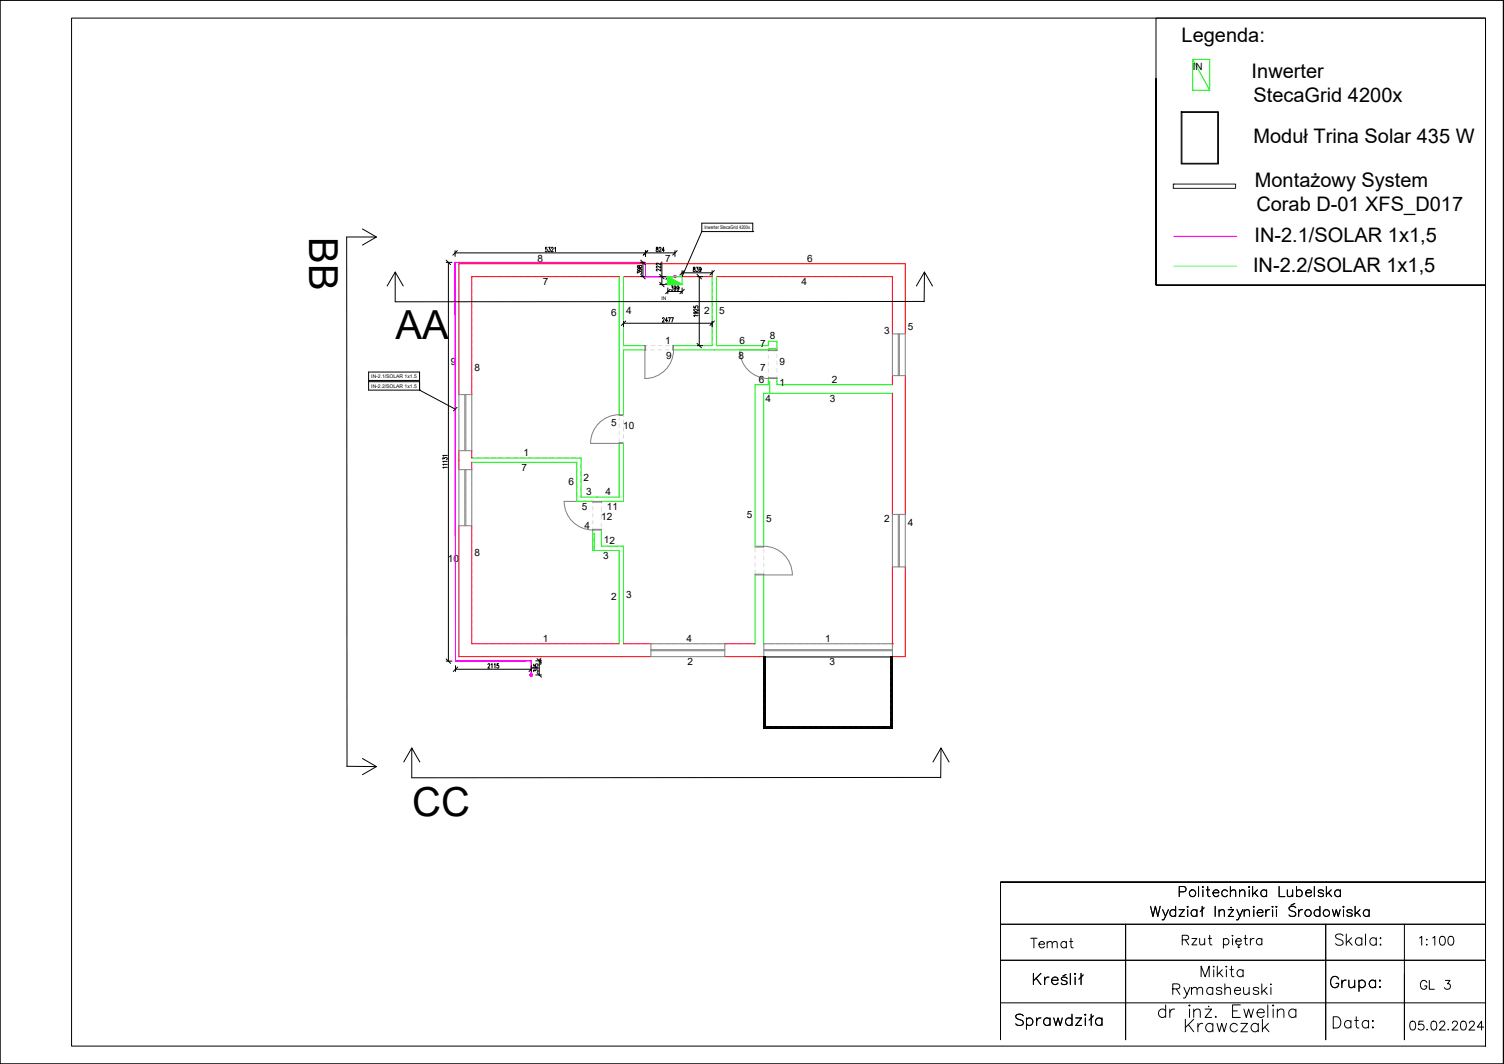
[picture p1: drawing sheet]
<svg xmlns="http://www.w3.org/2000/svg" width="420mm" height="297mm" viewBox="0 0 420 297" stroke-linecap="round" stroke-linejoin="round" font-family="sans-serif">
<!-- layer: Primitive -->
<g fill="none" stroke="#000" stroke-width=".28">
<path d="M213.3 183.3h36v20h-36zM213.3 198.9h.5M213.3 199.3h.5M213.3 197.3h.5M213.3 197.7h.5M213.3 195.7h.5M213.3 196.1h.5M213.3 194.1h.5M213.3 194.5h.5M213.3 192.5h.5M213.3 192.9h.5M213.3 189.3h.5"/>
<path d="M213.3 189.7h.5M213.3 187.7h.5M213.3 188.1h.5M213.3 186.1h.5M213.3 186.5h.5M213.3 184.5h.5M213.3 184.9h.5M213.3 191.3h.5M213.3 190.9h.5M213.8 183.3v20M248.9 183.3v20M248.9 198.9h.4"/>
<path d="M248.9 199.3h.4M248.9 197.3h.4M248.9 197.7h.4M248.9 195.7h.4M248.9 196.1h.4M248.9 194.1h.4M248.9 194.5h.4M248.9 192.5h.4M248.9 192.9h.4M248.9 189.3h.4M248.9 189.7h.4M248.9 187.7h.4"/>
<path d="M248.9 188.1h.4M248.9 186.1h.4M248.9 186.5h.4M248.9 184.5h.4M248.9 184.9h.4M248.9 191.3h.4M248.9 190.9h.4M213.3 202.9h36M213.3 202.1h.5M213.3 202.5h.5M213.3 200.5h.5M213.3 200.9h.5"/>
<path d="M214.9 202.9v.4M215.3 202.9v.4M216.5 202.9v.4M216.9 202.9v.4M218.1 202.9v.4M218.5 202.9v.4M219.7 202.9v.4M220.1 202.9v.4M221.4 202.9v.4M221.7 202.9v.4M222.9 202.9v.4M223.4 202.9v.4"/>
<path d="M224.5 202.9v.4M224.9 202.9v.4M226.1 202.9v.4M226.5 202.9v.4M227.7 202.9v.4M228.1 202.9v.4M229.4 202.9v.4M229.7 202.9v.4M230.9 202.9v.4M231.4 202.9v.4M232.5 202.9v.4M232.9 202.9v.4"/>
<path d="M234.1 202.9v.4M234.5 202.9v.4M235.7 202.9v.4M236.1 202.9v.4M237.3 202.9v.4M237.7 202.9v.4M239 202.9v.4M239.3 202.9v.4M240.5 202.9v.4M241 202.9v.4M242.1 202.9v.4M242.5 202.9v.4"/>
<path d="M243.7 202.9v.4M244.1 202.9v.4M245.3 202.9v.4M245.7 202.9v.4M247 202.9v.4M247.3 202.9v.4M248.5 202.9v.4M248.9 202.1h.4M248.9 202.5h.4M248.9 200.5h.4M248.9 200.9h.4"/>
</g>
<!-- layer: Cabling -->
<g fill="none" stroke="#f0f" stroke-width=".28">
<path d="M180.3 73.6v-.3h-53.2l.2 111.3 21.1-.1v3.7M188.3 77.2h-8M188.6 77.2h.1M327.9 66h17.6M148.2 188.2a.3 .3 0 0 0 0 .4 .3 .3 0 0 0 .4 0 .3 .3 0 0 0 0-.4"/>
<circle cx="188.6" cy="77.2" r=".3"/>
<circle cx="148.4" cy="188.4" r=".3"/>
</g>
<!-- layer: Walls -->
<g fill="none" stroke="#f00" stroke-width=".28">
<path d="M173 77.2h-41.2v33M174.2 77.2h24.7M200.1 77.2h49.2v16M252.9 93.2v-19.6h-124.7v36.6M249.3 104.9v2.5M249.3 109.8v33.8M252.9 104.9v38.7M128.2 125.8v5.3M131.8 125.8v2.1M131.8 129.1v2M128.2 146.8v36.5h53.6M131.8 146.8v32.9h41.2"/>
<path d="M249.3 158.3v21.4M252.9 158.3v25h-3.6M174.2 179.7h7.6M202.5 179.7h8.4M213.3 179.7h.1M249.3 179.7h.1M202.5 183.3h10.9"/>
</g>
<!-- layer: Room ceiling -->
<g fill="none" stroke="#dcdcdc" stroke-width=".28">
<path d="M131.8 78.7v1.1M132.3 77.2h-.5v.5M133.3 77.2h.9M135.2 77.2h1M137.2 77.2h1M139.1 77.2h1M141.1 77.2h1M143.1 77.2h.9M145 77.2h1M147 77.2h1M148.9 77.2h1M150.9 77.2h1"/>
<path d="M152.9 77.2h.9M154.8 77.2h1M156.8 77.2h1M158.7 77.2h1M160.7 77.2h1M162.7 77.2h1M164.6 77.2h1M166.6 77.2h1M168.6 77.2h.9M170.5 77.2h1M172.5 77.2h.5v.5M173 78.7v1"/>
<path d="M174.2 78.7v1M174.7 77.2h-.5v.5M175.7 77.2h1.1M177.8 77.2h1M179.9 77.2h1M181.9 77.2h1.1M184 77.2h1M186.1 77.2h1M188.1 77.2h1.1M190.2 77.2h1M198.4 77.2h.5v.5M198.9 78.7v.9"/>
<path d="M200.1 78.7v1M200.6 77.2h-.5v.5M201.6 77.2h1M203.6 77.2h1M205.5 77.2h1M207.5 77.2h1M209.5 77.2h1M211.4 77.2h1M213.4 77.2h1M215.4 77.2h1M217.3 77.2h1M219.3 77.2h1"/>
<path d="M221.3 77.2h.9M223.2 77.2h1M225.2 77.2h1M227.2 77.2h1M229.1 77.2h1M231.1 77.2h1M233.1 77.2h1M235 77.2h1M237 77.2h1M239 77.2h.9M240.9 77.2h1M242.9 77.2h1"/>
<path d="M244.9 77.2h1M246.8 77.2h1M248.8 77.2h.5v.5M249.3 78.7v1M131.8 80.8v1M131.8 82.8v1M131.8 84.8v1M131.8 86.8v1.1M131.8 88.9v1M131.8 90.9v1M131.8 92.9v1M131.8 95v1"/>
<path d="M131.8 97v1M131.8 99v1M173 80.7v1M173 82.7v1M173 84.7v1M173 86.7v.9M173 88.6v1M173 90.6v1M173 92.6v1M173 94.6v1M173 96.6v1M173 98.6v1"/>
<path d="M174.2 80.6v1M174.2 82.5v1M174.2 84.5v.9M174.2 86.4v1M174.2 88.3v1M174.2 90.2v1M174.2 92.2v.9M174.2 94.1v1M174.2 96v.5h.5M174.2 99.2v1M174.7 97.7h-.5v.5M175.7 97.7h1"/>
<path d="M175.7 96.5h1M177.7 97.7h1M177.8 96.5h1M179.7 97.7h1.1M179.8 96.5h1.1M181.8 97.7h1M181.9 96.5h1M183.8 97.7h1M184 96.5h1M185.8 97.7h1M186 96.5h1.1M187.8 97.7h1"/>
<path d="M188.1 96.5h1M189.9 97.7h1M190.2 96.5h1M191.9 97.7h1M192.2 96.5h1.1M193.9 97.7h1M194.3 96.5h1M195.9 97.7h1M196.4 96.5h1M198 97.7h1M198.9 96v.5h-.5M198.9 80.6v.9"/>
<path d="M198.9 82.5v1M198.9 84.4v1M198.9 86.4v.9M198.9 88.3v.9M198.9 90.2v1M198.9 92.1v1M198.9 94.1v.9M200 97.7h1M200.1 96v.5h.5M200.1 80.6v1M200.1 82.5v1M200.1 84.5v.9"/>
<path d="M200.1 86.4v1M200.1 88.3v1M200.1 90.2v1M200.1 92.2v.9M200.1 94.1v1M201.7 96.5h1M202 97.7h1M203.8 96.5h1M204 97.7h1M205.8 96.5h1.1M206.1 97.7h1M207.9 96.5h1"/>
<path d="M208.1 97.7h1M210 96.5h1M210.1 97.7h1M212 96.5h1.1M212.1 97.7h1M214.1 97.7h.6v.4M214.7 96v.5h-.6M214.7 99.1v1M215.1 95.3l-.4 .1M216.3 95.3h.7v.5M217 96.8v1M217 98.8v1"/>
<path d="M249.3 80.7v1.1M249.3 82.8v1M249.3 84.8v1M249.3 86.8v1M249.3 88.8v1M249.3 90.8v1M249.3 92.8v1M249.3 94.8v1M249.3 96.8v1M249.3 98.8v1.1M131.8 101v1M131.8 103.1v1"/>
<path d="M131.8 105.1v1M131.8 107.1v1M131.8 109.1v1M131.8 111.2v1M131.8 113.2v1M131.8 115.2v1M131.8 117.2v1M131.8 119.3v1M173 100.5v1M173 102.5v1M173 104.5v1M173 106.5v1"/>
<path d="M173 108.5v1M173 110.5v1M173 112.5v1M173 114.5v.9M173 116.4v1M173 118.4v1M174.2 101.2v1M174.2 103.2v1M174.2 105.2v1M174.2 107.2v1.1M174.2 109.3v1M174.2 111.3v1"/>
<path d="M174.2 113.3v1M174.2 115.3v1M174.2 117.3v1M174.2 119.3v1M210.9 108.9v1M210.9 110.9v1M210.9 112.9v1M210.9 114.9v1M210.9 116.9v1M210.9 118.9v1M211.4 107.4h-.5v.5M212.4 107.4h.9"/>
<path d="M213.3 111.3v1M213.3 113.3v1M213.3 115.3v1M213.3 117.3v1M213.3 119.3v1M213.8 109.8h-.5v.5M214.7 106.9v.5h-.5M214.7 101.1v.9M214.7 103v1M214.7 105v.9M214.8 109.8h1M216.8 109.8h1"/>
<path d="M217 100.8v1M217 102.8v1.1M217 104.9v1M217 106.9v.5h.6M218.6 107.4h1M218.8 109.8h1M220.6 107.4h1M220.8 109.8h1M222.6 107.4h1M222.8 109.8h1M224.6 107.4h1M224.8 109.8h1"/>
<path d="M226.6 107.4h1M226.8 109.8h1M228.6 107.4h1M228.8 109.8h1M230.6 107.4h1.1M230.8 109.8h1M232.7 107.4h1M232.8 109.8h1M234.7 107.4h1M234.8 109.8h1M236.7 107.4h1M236.8 109.8h1"/>
<path d="M238.7 107.4h1M238.8 109.8h1M240.7 107.4h1M240.8 109.8h1M242.7 107.4h1M242.8 109.8h1M244.8 107.4h1M244.8 109.8h1M246.8 107.4h1M246.8 109.8h1M248.8 109.8h.5v.5M249.3 106.9v.5h-.5"/>
<path d="M249.3 100.9v1M249.3 102.9v1M249.3 104.9v1M249.3 111.3v1M249.3 113.3v1M249.3 115.3v1M249.3 117.3v1M249.3 119.3v1M131.8 121.3v1M131.8 123.3v1M131.8 125.3v1.1M131.8 127.4v.5h.5"/>
<path d="M131.8 130.6v1M131.8 132.6v1M131.8 134.6v1.1M131.8 136.7v1M131.8 138.7v1M132.3 129.1h-.5v.5M133.3 129.1h.9M133.3 127.9h1M135.2 129.1h1M135.4 127.9h1M137.2 129.1h.9M137.4 127.9h1"/>
<path d="M139.1 129.1h1M139.4 127.9h1M141.1 129.1h.9M141.5 127.9h1M143 129.1h1M143.5 127.9h1M145 129.1h1M145.5 127.9h1M146.9 129.1h1M147.6 127.9h1M148.9 129.1h1M149.6 127.9h1"/>
<path d="M150.8 129.1h1M151.6 127.9h1.1M152.8 129.1h1M153.7 127.9h1M154.8 129.1h.9M155.7 127.9h1M156.7 129.1h1M157.7 127.9h1.1M158.7 129.1h.9M159.8 127.9h1M160.6 129.1h.5v.6M161.1 139.5v.5h.6"/>
<path d="M161.1 130.8v1M161.1 132.9v1.1M161.1 135.1v1.1M161.1 137.3v1.1M161.8 127.9h.5v.5M162.3 129.5v1.1M162.3 131.6v1.1M162.3 133.8v1.1M162.3 136v1.1M162.3 138.2v.6h.5M162.9 140h1.1M163.9 138.8h1.1"/>
<path d="M165.1 140h.5v.5M166 138.8h1.1M168.1 138.8h1.1M168.5 140h-.5v.5M169.6 140h1M170.3 138.8h1M171.6 140h1M173 138.3v.5h-.6M173 120.4v1M173 122.4v1M173 124.4v1M173 126.4v1"/>
<path d="M173 128.4v.9M173 130.3v1M173 132.3v1M173 134.3v1M173 136.3v1M174.2 121.3v1.1M174.2 123.4v1M174.2 125.4v1M174.2 127.4v1M174.2 129.4v1M174.2 131.4v1M174.2 133.4v1"/>
<path d="M174.2 135.4v1M174.2 137.5v1M174.2 139.5v.5h-.5M210.9 121v1M210.9 123v1M210.9 125v1M210.9 127v1M210.9 129v1M210.9 131v1M210.9 133v1M210.9 135v1M210.9 137v1"/>
<path d="M210.9 139v1M213.3 121.3v1M213.3 123.3v1M213.3 125.3v1M213.3 127.3v1M213.3 129.3v1M213.3 131.3v1M213.3 133.3v1M213.3 135.3v1M213.3 137.3v1M213.3 139.3v1M249.3 121.3v1"/>
<path d="M249.3 123.3v1M249.3 125.3v1M249.3 127.3v1M249.3 129.3v1M249.3 131.3v1M249.3 133.3v1M249.3 135.3v1M249.3 137.3v1M249.3 139.3v1M131.8 140.7v1M131.8 142.7v1.1M131.8 144.8v1"/>
<path d="M131.8 146.8v1M131.8 148.8v1M131.8 150.9v1M131.8 152.9v1M131.8 154.9v1M131.8 156.9v1M131.8 158.9v1.1M165.6 153.2v.5h.4M165.6 141.4v1M165.6 143.4v1M165.6 145.3v1M165.6 147.3v1"/>
<path d="M165.6 149.3v.9M165.6 151.2v1M166.9 153.7h1M168 141.6v1.1M168 143.8v1.1M168 146v1.1M168 148.2v1.1M168 150.2v.9M168 152v.5h.5M168.8 153.7h.9M169.5 152.5h1.1M170.6 153.7h1"/>
<path d="M171.6 152.5h1M172.5 153.7h.5v.5M173 155.2v1M173 157.2v1M173 159.2v1M173.7 152.5h.5v.5M174.2 154v.9M174.2 155.9v1M174.2 157.8v1M174.2 159.8v1M210.9 141.1v1M210.9 143.1v1"/>
<path d="M210.9 145.1v1M210.9 147.1v1M210.9 149.1v1M210.9 151.1v1M210.9 153.1v1M210.9 155.1v1M210.9 157.1v1M210.9 159.1v1M213.3 141.3v1M213.3 143.3v1M213.3 145.3v1M213.3 147.3v1"/>
<path d="M213.3 149.3v.9M213.3 151.3v.9M213.3 153.3v.9M213.3 155.2v1M213.3 157.2v1M213.3 159.2v1M249.3 141.3v1M249.3 143.3v1M249.3 145.3v1M249.3 147.3v1M249.3 149.3v.9M249.3 151.3v.9"/>
<path d="M249.3 153.3v.9M249.3 155.2v1M249.3 157.2v1M249.3 159.2v1M131.8 161v1M131.8 163v1M131.8 165v1M131.8 167.1v1M131.8 169.1v1M131.8 171.1v1M131.8 173.1v1M131.8 175.2v1"/>
<path d="M131.8 177.2v1M131.8 179.2v.5h.5M133.3 179.7h1M135.2 179.7h1M137.2 179.7h1M139.2 179.7h.9M141.1 179.7h1M143.1 179.7h1M145 179.7h1M147 179.7h1M149 179.7h.9M150.9 179.7h1"/>
<path d="M152.9 179.7h1M154.8 179.7h1M156.8 179.7h1M158.8 179.7h1M160.7 179.7h1M162.7 179.7h1M164.7 179.7h.9M166.6 179.7h1M168.6 179.7h1M170.5 179.7h1M173 161.2v1M173 163.2v1"/>
<path d="M173 165.2v1M173 167.2v1M173 169.2v1M173 171.2v1M173 173.2v1M173 175.2v1M173 177.2v1M173 179.2v.5h-.5M174.2 161.7v1M174.2 163.7v1M174.2 165.6v1M174.2 167.6v.9"/>
<path d="M174.2 169.5v1M174.2 171.5v.9M174.2 173.4v1M174.2 175.4v.9M174.2 177.3v1M174.2 179.2v.5h.5M175.7 179.7h1M177.7 179.7h1.1M179.8 179.7h1M181.8 179.7h1M183.9 179.7h1M185.9 179.7h1"/>
<path d="M188 179.7h1M190 179.7h1M192 179.7h1.1M194.1 179.7h1M196.1 179.7h1M198.2 179.7h1M200.2 179.7h1M202.3 179.7h1M204.3 179.7h1M206.3 179.7h1.1M208.4 179.7h1M210.9 179.2v.5h-.5"/>
<path d="M210.9 161.1v1M210.9 163.1v1.1M210.9 165.2v1M210.9 167.2v1M210.9 169.2v1M210.9 171.2v1M210.9 173.2v1M210.9 175.2v1M210.9 177.2v1M213.3 161.2v1M213.3 163.2v1M213.3 165.2v1"/>
<path d="M213.3 167.2v1M213.3 169.2v1M213.3 171.2v1M213.3 173.2v1M213.3 175.2v1M213.3 177.2v1M213.3 179.2v.5h.5M214.8 179.7h1M216.8 179.7h1M218.8 179.7h1M220.8 179.7h1M222.8 179.7h1"/>
<path d="M224.8 179.7h1M226.8 179.7h1M228.8 179.7h1M230.8 179.7h1M232.8 179.7h1M234.8 179.7h1M236.8 179.7h1M238.8 179.7h1M240.8 179.7h1M242.8 179.7h1M244.8 179.7h1M246.8 179.7h1"/>
<path d="M249.3 161.2v1M249.3 163.2v1M249.3 165.2v1M249.3 167.2v1M249.3 169.2v1M249.3 171.2v1M249.3 173.2v1M249.3 175.2v1M249.3 177.2v1M249.3 179.2v.5h-.5"/>
</g>
<!-- layer: Walls -->
<g fill="none" stroke="#0f0" stroke-width=".28">
<path d="M173 77.2v38.6M174.2 77.2v19.3h6M198.9 77.2v19.3h-10.7M200.1 77.2v19.3h14.6v-1.2h2.3v2.4M180.2 97.7h-6v18.1M188.2 97.7h26.5M214.7 97.7h.1M214.7 97.3h1.9v.4M214.7 105.7v1.7h-3.8v45.1M215 106.5v3.3M217 105.7v1.7h32.3M249.3 109.8h-36v42.7"/>
<path d="M131.8 129.1h29.3v10.9h4.5M165.6 140h.1M168 140h.1M173 123.8v15h-10.7v-10.9h-30.5M174.2 123.8v16.2h-6.2M165.6 148v5.7h7.4v26M166 148.8v4.9M168 148v4.5h6.2v27.2M210.9 160.5v19.2M213.3 160.5v19.2"/>
</g>
<!-- layer: Windows_ doors -->
<g fill="none" stroke="#808080" stroke-width=".28">
<path d="M188 96.5h.2v1.2h-.2zM188.2 97.7a8 8 0 0 1-8 8v-9.2h.2v1.2h-.2M214.7 97.7v.2h2.3v-.2h-10.3a8 8 0 0 0 8 8M249.3 93.2h3.6v11.7h-3.6zM250.9 93.2v11.7M251.2 93.2v11.7M128.2 110.2h3.6v15.6h-3.6zM129.8 110.2v15.6M130.1 110.2v15.6M173 115.8h1.2v.2h-1.2zM173 115.8a8 8 0 0 0-8 8h9.2v-.2h-1.2v.2M214.7 105.5h2.3v.2h-2.3z"/>
<path d="M128.2 131.1h3.6v15.7h-3.6zM129.8 131.1v15.7M130.1 131.1v15.7M165.6 140v.2h2.4v-.2h-10.4a8 8 0 0 0 8 8M165.6 147.8h2.4v.2h-2.4zM210.9 152.5h2.4v.2h-2.4zM213.4 152.5a8 8 0 0 1 8 8h-10.5v-.2h2.4v.2M249.3 143.6h3.6v14.7h-3.6zM250.9 143.6v14.7M251.2 143.6v14.7M181.8 179.7h20.7v3.6h-20.7zM213.4 179.7h35.9v3.6h-35.9z"/>
<path d="M181.8 181.4h20.7M181.8 181.7h20.7M213.4 181.4h35.9M213.4 181.7h35.9"/>
</g>
<!-- layer: Boards -->
<path d="M186.6 77.2l4 2.2h-4z" fill="#0f0" stroke="#0f0" stroke-width=".28"/>
<path d="M180.3 76.9v.3M180.3 76v.7M180.3 75.1v.7M180.3 73.6v.4M180.3 74.2v.7" fill="none" stroke="#f0f" stroke-width=".28"/>
<!-- layer: Boards -->
<path d="M333.2 16.6h4.7v8.6h-4.7zM333.2 16.6l4.7 8.6M186.6 77.2h4v2.2M186.6 77.2v2.2h4M186.6 77.2l4 2.2" fill="none" stroke="#0f0" stroke-width=".28"/>
<!-- layer: Cabling -->
<path d="M196.1 62.3h14.2v2.4M196.1 64.7h14.2M210.3 64.7h.1M103 103.9h14.2v5M103 106.2h14.2M103 108.9h14.2M103 106.6h14.2M117.2 108.9h.1M117.2 108.9l10 5.3M127.7 113.7l-1 1" fill="none" stroke="#000" stroke-width=".28"/>
<!-- layer: 0 -->
<g fill="none" stroke="#000" stroke-width=".28">
<path d="M0 .1h420v296.9h-420zM20 5.1h395v286.9h-395zM322.9 21.9v-16.8h92.1v74.5M330 31.2h10.4v14.6h-10.4zM330.2 31.4h10v14.2h-10zM101.3 68.4l3.9-2.2h-8.4l.1 147.7M101.3 63.9l3.9 2.3M110.4 76l-2.2 3.8M112.6 79.8l-2.2-3.8v8.3l147.8-.1M124.6 73.3h1.7M124.6 72.6l1.3 1.3M125.3 73.3v111.3"/>
<path d="M127.1 70.6h61.5M127.1 70v1.6M127.8 70l-1.3 1.2M152.8 69h-.4v.6a.34 .34 0 0 1 .4 0 .34 .34 0 0 1 0 .5 .34 .34 0 0 1-.5-.1M153.2 69h.5l-.3 .5a.35 .35 0 0 1 .4 .5 .35 .35 0 0 1-.6 0M154 69.3l.1-.1a.27 .27 0 0 1 .4-.1 .27 .27 0 0 1 0 .4l-.5 .8h.6M155 69.3l.2-.3v1.3M178.1 76.3v-.5l.4 .3a.35 .35 0 0 1 .5-.3 .35 .35 0 0 1 .1 .6M178.1 74.2v.3a.42 .42 0 0 0 .4 .1 .42 .42 0 0 0 .3-.4h.4a.41 .41 0 0 1-.3 .5 .41 .41 0 0 1-.4-.5zM178.5 75l.3 .1a.31 .31 0 0 1-.4 .4 .31 .31 0 0 1-.2-.5l1 .1-.1 .4M179 77.2h1M179 73.3h1"/>
<path d="M179 76.6l1.2 1.3M179 72.6l1.2 1.3M179.6 73.3v3.9M180.3 70v1.6M180.9 70l-1.2 1.2M183.4 69.1v.4a.4 .4 0 0 1 .5 .3 .4 .4 0 0 1-.5 .4 .62 .62 0 0 1 .4-.9v-.2zM184.2 69.3v-.1a.27 .27 0 0 1 .4-.1 .27 .27 0 0 1 0 .4l-.5 .8h.6M184.3 79.4h1.6M184.3 77.2h1.6M184.3 78.8l1.2 1.3M184.3 76.6l1.2 1.3M184.6 75.1v.6l-.8-.5a.27 .27 0 0 0-.4 0 .27 .27 0 0 0 .2 .4"/>
<path d="M184.6 74.2v.6l-.8-.5a.27 .27 0 0 0-.5 .1 .27 .27 0 0 0 .3 .4M184.6 73.4v.6l-.8-.5a.27 .27 0 0 0-.4 .1 .27 .27 0 0 0 .2 .4M184.9 73.1v6.3M185.6 69.9h-.6l.4-.9v1.3M187.5 79.8h.5l-.3 .5a.35 .35 0 0 1 .3 .5 .35 .35 0 0 1-.5 0M188.6 70v1.6M189.2 70l-1.3 1.2M190.6 75.5v1.4M190.6 76.2h8.3M191.2 75.5l-1.3 1.3M195.3 77.2v19.3M196.1 62.3v2.4l-5.5 12.5"/>
<path d="M198.9 75.5v1.4M199.6 75.5l-1.3 1.3M256 79.8l2.3-3.8 2.2 3.8M258.3 76l-.1 8.3M174.2 89.6v1.6M174.2 90.2h24.7M174.8 89.6l-1.2 1.3M185.1 89v-.2a.27 .27 0 0 1 .4 0 .27 .27 0 0 1 0 .4l-.5 .7h.6M186.5 89.5h-.6l.4-.8v1.2M186.6 80.4v1.6M186.6 81.4h4M186.7 88.7h.6l-.4 1.2"/>
<path d="M187.2 80.8l-1.3 1.2M187.5 88.7h.6l-.4 1.2M188.8 80.2l-.1 .3a.31 .31 0 0 1-.4-.3 .31 .31 0 0 1 .5-.2l-.1 1-.4-.1M189.7 80.2l-.2 .3a.31 .31 0 0 1-.4-.3 .31 .31 0 0 1 .5-.2l-.1 1-.3-.1M190.6 80.4v1.6M191.2 80.8l-1.3 1.2M193.8 85.5v.4h.5a.34 .34 0 0 1 .1-.5 .34 .34 0 0 1 .4 .1 .34 .34 0 0 1 0 .5M194.2 87.1l.3 .1a.34 .34 0 0 1-.3 .4 .34 .34 0 0 1-.4-.4 .63 .63 0 0 1 .7-.2 .63 .63 0 0 1 .5 .5l-.1 .1M194.7 96.5h1.7M194.7 95.9l1.3 1.2M195 88.1h-1.2l.2 .2M195 86.2v.6l-.7-.5a.27 .27 0 0 0-.5 .1 .27 .27 0 0 0 .3 .3"/>
<path d="M198.9 89.6v1.6M199.6 89.6l-1.3 1.3M103 103.9v5M123.7 128.2v-.4l.5 .2a.35 .35 0 0 1 .5-.3 .35 .35 0 0 1 0 .6M125 130.5h-1.3l.2 .2M125 129.6h-1.3l.2 .3M125 128.8h-1.3l.2 .2M125 127.1h-1.3l.2 .2M124.6 184.6h1.7M124.6 183.9l1.3 1.3M127.3 185.8v1.7M127.3 186.8h21.1"/>
<path d="M127.9 186.2l-1.3 1.3M136.3 185.6l.1-.2a.28 .28 0 0 1 .4-.1 .28 .28 0 0 1 0 .4l-.5 .8h.6M137.2 185.5l.3-.2v1.2M138.1 185.5l.2-.2v1.2M139.3 185.3h-.4v.4a.35 .35 0 0 1 .4 .1 .35 .35 0 0 1 0 .5 .35 .35 0 0 1-.5 0M148.4 185.8v1.7M149 186.2l-1.2 1.3M149.1 187.5v-.5l.5 .3a.35 .35 0 0 1 .5-.3 .35 .35 0 0 1 0 .6M149.1 185.4v.4l.5 .1a.34 .34 0 0 1 .1-.5 .34 .34 0 0 1 .5 0 .34 .34 0 0 1-.1 .5M149.5 186.2l.3 .1a.34 .34 0 0 1-.3 .5 .34 .34 0 0 1-.3-.5 .62 .62 0 0 1 .6-.2 .62 .62 0 0 1 .5 .6h-.1M149.7 184.5h1.6M149.7 188.4h1.6"/>
<path d="M150 183.9l1.3 1.2M150 187.8l1.3 1.3M150.7 184.5v3.9M96.8 213.9l8.4 .1M101.3 211.8l3.9 2.2-3.9 2.3M115 208.8l-2.2 3.9M117.3 212.7l-2.3-3.9v8.3l147.8-.1M260.6 212.7l2.3-3.9 2.2 3.9M262.9 208.8l-.1 8.3M279.5 246.3h135.5M279.5 258h135.5M314.5 258v32.3"/>
<path d="M321.4 253l.7 2.8 .7-2.8 .6 2.8 .7-2.8M324.8 254l.8 1.8 .8-1.8M325.6 255.8l-.4 .9-.5 .1M328.4 254.4a.9 .9 0 0 0-1.3-.2 .9 .9 0 0 0 0 1.4 .9 .9 0 0 0 1.3-.2M328.4 253v2.8M329.4 254h1.5l-1.5 1.8h1.5M329.4 249h1.3a.74 .74 0 0 0 .6-.8 .74 .74 0 0 0-.6-.7h-1.3v2.8M331.8 253v.3zM331.8 254v1.8M334.4 254.4a.9 .9 0 0 0-1.4-.2 .9 .9 0 0 0 0 1.4 .9 .9 0 0 0 1.4-.2M334.4 254v1.8M334.8 247.5v2.8"/>
<path d="M335.8 253v2.8M336 247.5v.3zM336 248.4v1.9M336.4 253.4l-1.1 1.1M337 248.4h.9M337.4 247.5v2.3l.1 .4 .6 .1M338.9 249.2h1.6a.87 .87 0 0 0-1.2-.7 .87 .87 0 0 0-.3 1.4 .86 .86 0 0 0 1.5 0M339.5 253v2.8M340.6 254.5l.6-.5 .7 .1 .1 1.7M340.6 254v1.8M342.9 248.8a.9 .9 0 0 0-1.3-.1 .9 .9 0 0 0 0 1.3 .9 .9 0 0 0 1.3-.1M343.1 254h1.5l-1.5 1.8h1.5"/>
<path d="M343.7 249l.7-.6 .7 .2 .1 1.7M343.7 247.5v2.8M343.9 253.4h.1M345.5 254l.9 1.8 .8-1.8M346.3 249l.7-.6 .6 .2 .2 1.7M346.3 248.4v1.9M346.4 255.8l-.5 .9-.5 .1M347.6 254.5l.6-.5 .7 .1 .1 1.7M347.6 254v1.8M349 247.5v.3zM349 248.4v1.9M349.9 247.5v2.8"/>
<path d="M350.1 253.1h.3zM350.3 254v1.8M350.5 249.2l.9 1.1M351.2 254.8h1.6a.87 .87 0 0 0-1.2-.8 .87 .87 0 0 0-.3 1.4 .86 .86 0 0 0 1.5 0M351.3 248.4l-1.4 1.4M353.6 254v1.8M353.8 248.8a.9 .9 0 0 0-1.3-.1 .9 .9 0 0 0 0 1.3 .9 .9 0 0 0 1.3-.1M353.8 248.4v1.9M354.7 254a.91 .91 0 0 0-1.1 .8M355.5 253v.3zM355.5 254v1.8M356.6 253v.3z"/>
<path d="M356.6 254v1.8M357.3 247.5v2.8h1.7M359.6 248.4l.2 1.8 .6 .1 .7-.5M361.1 248.4v1.9M361.7 252.2l-1.1 .5M362 253.4a1.06 1.06 0 0 0-1-.4 1.06 1.06 0 0 0-.9 .7l.3 .4 1.1 .4a.69 .69 0 0 1 .5 .5 .69 .69 0 0 1-.3 .7 1.32 1.32 0 0 1-1.6-.3M362.2 248.8a.9 .9 0 0 1 1.3-.1 .9 .9 0 0 1 0 1.3 .9 .9 0 0 1-1.3-.1M362.2 247.5v2.8M362.8 254v1.8M363.9 254a.91 .91 0 0 0-1.1 .8M364.8 249.2h1.6a.87 .87 0 0 0-1.3-.7 .87 .87 0 0 0-.2 1.4 .86 .86 0 0 0 1.5 0M367.2 247.5v2.8"/>
<path d="M368.7 254.4a.9 .9 0 0 0-1.3-.2 .9 .9 0 0 0 0 1.4 .9 .9 0 0 0 1.3-.2M368.7 253v2.8M369.7 248.8a.86 .86 0 0 0-1.4 0l.1 .3 1.2 .4 .1 .4a.86 .86 0 0 1-1.4 0M370.4 258v32.3M370.5 247.5v2.8M371.1 249.2l.9 1.1M371.9 248.4l-1.4 1.4M372.2 254l.6 1.8 .5-1.8 .5 1.8 .6-1.8M374.4 248.8a.9 .9 0 0 0-1.3-.1 .9 .9 0 0 0 0 1.3 .9 .9 0 0 0 1.3-.1M374.4 248.4v1.9M375.3 253v.3zM375.3 254v1.8"/>
<path d="M377.8 254.4a.85 .85 0 0 0-1.5 0l.4 .4 .9 .2 .2 .4a.85 .85 0 0 1-1.5 0M378.6 253v2.8M379.1 254.8l.9 1M379.9 254l-1.3 1.3M382.5 254.4a.9 .9 0 0 0-1.4-.2 .9 .9 0 0 0 0 1.4 .9 .9 0 0 0 1.4-.2M382.5 254v1.8M392.3 258v32.3M415 246.3h-135.5v44M415 246.3h-135.5h135.5M415 246.3v44M279.5 268.1h135.5M279.5 280h135.5"/>
<path d="M288.7 271.7v3.2M289.4 273.1l1.4 1.8M290.8 271.7l-2.1 2.1M291.8 272.8v2.1M293 272.8a1 1 0 0 0-1.2 .9M293.8 273.7h1.8a.96 .96 0 0 0-1.4-.8 .96 .96 0 0 0-.3 1.5 .95 .95 0 0 0 1.7 0M297.8 272l-.9 .5M298.1 273.2a.95 .95 0 0 0-1.6 0 1.74 1.74 0 0 0 1.5 .8l.1 .4a.95 .95 0 0 1-1.6 0M299 271.7v3.2M300.2 271.9l.2-.2 .1 .2-.1 .1zM300.4 272.8v2.1M302 271.7v3.2"/>
<path d="M302.6 272.2l-1.2 1.2M327.6 276.1l1.7-.2a.68 .68 0 0 0 0-1.1l-1.7-.1v2.9M328.6 276.1l1 1.5M330.3 262.4l1.5-.1 .3-.4-.2-.5-.5-.3h-1.1v2.7M330.7 275.6l.9 2 .8-2M331.2 262.4l.9 1.4M331.6 277.6l-.4 .9-.6 .1M332.9 276.2l.7-.6 .7 .2 .1 1.8M332.9 275.6v2M333 262h1.4l-1.4 1.8h1.4M334.4 276.2l.7-.6 .7 .2 .2 1.8M335.1 262l.2 1.7 .6 .1 .6-.5"/>
<path d="M335.5 272.7v-3l1.2 3 1.1-3v3M336.5 262v1.8M337.6 262h.9M337.9 261.1v2.2l.2 .4 .5 .1M338.8 276.1a.95 .95 0 0 0-1.4-.2 .95 .95 0 0 0 0 1.4 .95 .95 0 0 0 1.4-.1M338.8 275.6v2M339.1 269.7l.1 .2-.1 .1zM339.1 270.7v2M340.1 269.7v3M340.6 271.6l1 1.1M341.3 276.1a.9 .9 0 0 0-1.5 0l.1 .3a1.57 1.57 0 0 1 1.4 .7v.1a.9 .9 0 0 1-1.5 0M341.5 270.7l-1.4 1.4"/>
<path d="M341.8 262.4a.86 .86 0 0 1 1.2-.1 .86 .86 0 0 1 0 1.2 .86 .86 0 0 1-1.2-.1M341.8 262v2.7M342.2 276.2l.7-.6 .7 .2 .1 1.8M342.2 274.7v2.9M342.6 269.7l.2 .2-.2 .1zM342.6 270.7v2M343.6 270.7h1M344 269.7v2.4l.2 .4 .5 .2M344.2 261.2h.3zM344.3 262v1.8M344.9 276.5h1.7a.91 .91 0 0 0-1.3-.8 .91 .91 0 0 0-.3 1.5 .9 .9 0 0 0 1.6 0M345.2 262.8h1.6a.83 .83 0 0 0-1.2-.7 .83 .83 0 0 0-.2 1.3 .81 .81 0 0 0 1.4 0"/>
<path d="M346.2 263.8l-.3 .6 .2 .1 .3-.1M347.3 271.1a.95 .95 0 0 0-1.4-.1 .95 .95 0 0 0 0 1.4 .95 .95 0 0 0 1.4-.1M347.3 270.7v2M347.4 275.6l.1 1.9 .8 .1 .7-.5M347.5 262h.9M347.9 261.1v2.2l.1 .4 .6 .1M349 275.6v2M349.3 262v1.8M350.3 262a.86 .86 0 0 0-1 .8M351.7 276.1a.9 .9 0 0 0-1.6 0l.1 .3a1.57 1.57 0 0 1 1.5 .7v.1a.9 .9 0 0 1-1.6 0M352.5 274.7v2.9M352.5 262.4a.86 .86 0 0 0-1.3-.1 .86 .86 0 0 0 0 1.2 .86 .86 0 0 0 1.3-.1"/>
<path d="M352.5 262v1.8M353.1 276.5l1 1.1M353.9 275.6l-1.4 1.5M355 274.7v.2zM355 275.6v2M374 273.3a1.16 1.16 0 0 0-1.4-.7 1.16 1.16 0 0 0-.9 1.2 1.38 1.38 0 0 0 .3 1.5 1.38 1.38 0 0 0 1.5 .3l.5-.6v-.5h-.8M374.9 273.6v2.1M376.1 273.6a1.03 1.03 0 0 0-1.2 .9M376.8 273.6l.2 2 .7 .1 .7-.6M378.4 273.6v2.1M379.6 274.1a1 1 0 0 1 1.5-.2 1 1 0 0 1 0 1.5 1 1 0 0 1-1.5-.1M379.6 273.6v3.2"/>
<path d="M384.3 274.1a1 1 0 0 0-1.5-.2 1 1 0 0 0 0 1.5 1 1 0 0 0 1.5-.1M384.3 273.6v2.1M385.3 275.6l.2-.2 .1 .2-.1 .1zM385.5 273.6l.1 .2-.1 .1-.2-.1zM396.6 261.9l.6-.5v2.5M398.5 262.3h.2zM398.5 263.8h.2zM400.2 261.9l.6-.5v2.5M402.5 261.5a.81 .81 0 0 1 1.2 .4 1.25 1.25 0 0 1-.9 2 1.57 1.57 0 0 1-.3-2.4zM404.8 261.5a.81 .81 0 0 1 1.2 .4 1.25 1.25 0 0 1-.8 2 1.57 1.57 0 0 1-.4-2.4zM285.9 283.6a1.18 1.18 0 0 0-1.2-.5 1.18 1.18 0 0 0-.9 .8l.3 .4 1.2 .5a.76 .76 0 0 1 .5 .6 .76 .76 0 0 1-.2 .7 1.46 1.46 0 0 1-1.8-.3M286.8 284.6a1 1 0 0 1 1.4-.1 1 1 0 0 1 0 1.5 1 1 0 0 1-1.4-.2"/>
<path d="M286.8 284.2v3.1M289.6 284.2v2.1M290.8 284.2a1 1 0 0 0-1.2 .9M293.3 284.6a1 1 0 0 0-1.4-.1 1 1 0 0 0 0 1.5 1 1 0 0 0 1.4-.2M293.3 284.2v2.1M294.4 284.2l.6 2.1 .6-2.1 .6 2.1 .6-2.1M299.5 284.6a1 1 0 0 0-1.5-.1 1 1 0 0 0 0 1.5 1 1 0 0 0 1.5-.2M299.5 283.1v3.2M300.5 284.2h1.7l-1.7 2.1h1.7M303.2 283.1l.2 .2-.2 .1-.1-.1zM303.2 284.2v2.1M304.8 283.1v3.2"/>
<path d="M305.4 283.6l-1.2 1.2M307.8 284.6a1 1 0 0 0-1.4-.1 1 1 0 0 0 0 1.5 1 1 0 0 0 1.4-.2M307.8 284.2v2.1M325.6 282.2a1.12 1.12 0 0 0-1.6-.1 1.12 1.12 0 0 0 0 1.6 1.12 1.12 0 0 0 1.6-.2M325.6 280.5v3.5M326.8 281.7v2.3M328.1 281.7a1.13 1.13 0 0 0-1.3 1M331.1 284.5v3.5M332 286l1.5 2M332.3 280.5l.2 .2-.2 .2-.2-.2zM332.3 281.7v2.3M333.5 282.4l.8-.7 .8 .2 .2 2.1"/>
<path d="M333.5 281.7v2.3M333.5 284.5l-2.4 2.4M334.6 285.7v2.3M336 285.7a1.13 1.13 0 0 0-1.4 1M336.6 281.7h1.9l-1.9 2.3h1.9M337.6 281h.1zM338.8 286.2a1.12 1.12 0 0 0-1.6-.1 1.12 1.12 0 0 0 0 1.6 1.12 1.12 0 0 0 1.6-.2M338.8 285.7v2.3M339.7 283.7l-.2 .2 .2 .1 .1-.1M340 285.7l.7 2.3 .6-2.3 .7 2.3 .7-2.3M344.3 282.2h1.4M345.7 286.2a1.12 1.12 0 0 0-1.7-.1 1.12 1.12 0 0 0 0 1.6 1.12 1.12 0 0 0 1.7-.2"/>
<path d="M346.5 280.5h-2.2v3.5h2.2M346.7 285.7h1.8l-1.8 2.3h1.8M347.5 281.7l.7 2.3 .6-2.3 .7 2.3 .7-2.3M351.2 282.7h2a1.04 1.04 0 0 0-1.2-1 1.04 1.04 0 0 0-.8 1.3 1.08 1.08 0 0 0 .8 1 1.08 1.08 0 0 0 1.2-.5M351.5 286.2a1.12 1.12 0 0 0-1.7-.2 1.12 1.12 0 0 0 0 1.7 1.12 1.12 0 0 0 1.7-.2M351.5 285.7v2.3M352.7 284.5v3.5M353.3 286.7l1.2 1.3M354.2 280.5v3.5M354.3 285.7l-1.6 1.7M355.7 280.5l.1 .2-.1 .2-.2-.2zM355.7 281.7v2.3"/>
<path d="M356.8 282.4l.9-.7 .8 .2 .2 2.1M356.8 281.7v2.3M362 282.2a1.12 1.12 0 0 0-1.6-.1 1.12 1.12 0 0 0 0 1.6 1.12 1.12 0 0 0 1.6-.2M362 281.7v2.3M394.2 285.2a.81 .81 0 0 1 1.2 .3 1.25 1.25 0 0 1-.9 2.1 1.58 1.58 0 0 1-.3-2.4zM397.6 285.1h-1.2l-.1 1a.88 .88 0 0 1 1.3 0 .88 .88 0 0 1-.1 1.3 .88 .88 0 0 1-1.3-.3M398.7 287.3v.3l.1-.2M400.1 285.2a.82 .82 0 0 1 1.2 .3 1.25 1.25 0 0 1-.9 2.1 1.59 1.59 0 0 1-.3-2.4zM402.2 285.7l.5-.6 .8 .2a.76 .76 0 0 1-.2 1.1l-1.2 1.2h1.6M404.6 287.3v.3l.1-.2M405.8 285.7l.4-.6 .8 .2a.77 .77 0 0 1-.2 1.1l-1.2 1.2h1.7M408.3 285.2a.8 .8 0 0 1 1.2 .3 1.25 1.25 0 0 1-.8 2.1 1.58 1.58 0 0 1-.4-2.4z"/>
<path d="M410.5 285.7l.4-.6 .9 .2a.77 .77 0 0 1-.3 1.1l-1.2 1.2h1.7M414.5 286.7h-1.8l1.2-1.6v2.5"/>
<circle cx="333.1" cy="249.3" r=".93"/>
<circle cx="365.4" cy="254.9" r=".93"/>
<circle cx="370.5" cy="254.9" r=".93"/>
</g>
<!-- layer: opis -->
<path d="M322.9 21.9v57.7h92.1h-92.1z" fill="none" stroke="#000" stroke-width=".28"/>
<!-- layer: 0 -->
<path d="M327.8 51.4h17.4v1.2h-17.4z" fill="none" stroke="#005000" stroke-width=".28"/>
<!-- layer: Cabling -->
<path d="M327.9 74.3h17.6" fill="none" stroke="#0ff" stroke-width=".28"/>
<g font-size="11.2">
<text x="86.4" y="66.3" transform="rotate(90 86.4 66.3)">BB</text>
<text x="110.5" y="94.7">AA</text>
<text x="115.1" y="227.7">CC</text>
</g>
<g font-size="6.6">
<text x="371.8" y="265.3">Skala:</text>
<text x="371.1" y="288.2">Data:</text>
</g>
<text font-size="6.2" x="286.8" y="266">Temat</text>
<text font-size="5.7" x="395.5" y="277.3">GL 33</text>
<g font-size="5.6">
<text x="330.1" y="11.7">Legenda:</text>
<text x="349.7" y="21.8">Inwerter</text>
<text x="350.2" y="28.5">StecaGrid 4200x</text>
<text x="350.2" y="40">Moduł Trina Solar 435 W</text>
<text x="350.6" y="52.2">Montażowy System</text>
<text x="351" y="58.9">Corab D-01 XFS_D017</text>
<text x="350.5" y="67.6">IN-2.1/SOLAR 1x1,5</text>
<text x="350.1" y="75.9">IN-2.2/SOLAR 1x1,5</text>
</g>
<text font-size="4" x="192.3" y="76.9">839</text>
<g font-size="2.8">
<text x="333.2" y="19.6">IN</text>
<text x="150.1" y="73.1">8</text>
<text x="185.8" y="73.1">7</text>
<text x="225.4" y="73.1">6</text>
<text x="151.6" y="79.6">7</text>
<text x="185.8" y="79.6">3</text>
<text x="223.9" y="79.6">4</text>
<text x="170.7" y="88.1">6</text>
<text x="174.9" y="87.8">4</text>
<text x="196.7" y="87.8">2</text>
<text x="200.9" y="87.8">5</text>
<text x="185.8" y="95.9">1</text>
<text x="206.6" y="95.9">6</text>
<text x="215.1" y="94.7">8</text>
<text x="247" y="93.2">3</text>
<text x="253.6" y="92">5</text>
<text x="125.9" y="102">9</text>
<text x="186.1" y="100.1">9</text>
<text x="206.3" y="100.1">8</text>
<text x="212.4" y="96.8">7</text>
<text x="217.8" y="101.8">9</text>
<text x="132.5" y="103.5">8</text>
<text x="212" y="106.8">6</text>
<text x="212.4" y="103.5">7</text>
<text x="217.8" y="107.9">1</text>
<text x="232.4" y="106.8">2</text>
<text x="213.8" y="112.2">4</text>
<text x="231.8" y="112.2">3</text>
<text x="170.7" y="118.8">5</text>
<text x="174.1" y="119.7">10</text>
<text x="145.7" y="131.5">7</text>
<text x="146.3" y="127.3">1</text>
<text x="158.8" y="135.5">6</text>
<text x="163" y="134.2">2</text>
<text x="162.6" y="142.4">5</text>
<text x="163.8" y="138.2">3</text>
<text x="169.1" y="138.2">4</text>
<text x="169.5" y="142.4">11</text>
<text x="163.3" y="147.8">4</text>
<text x="167.9" y="145.3">12</text>
<text x="208.7" y="144.5">5</text>
<text x="214.1" y="145.7">5</text>
<text x="247" y="145.7">2</text>
<text x="253.6" y="146.9">4</text>
<text x="132.5" y="155.3">8</text>
<text x="168.7" y="151.5">12</text>
<text x="125.1" y="156.8">10</text>
<text x="168.5" y="156.1">3</text>
<text x="170.7" y="167.6">2</text>
<text x="174.9" y="167">3</text>
<text x="151.6" y="179.2">1</text>
<text x="191.8" y="179.2">4</text>
<text x="230.5" y="179.2">1</text>
<text x="150.1" y="185.7">1</text>
<text x="192.1" y="185.7">2</text>
<text x="231.7" y="185.7">3</text>
</g>
<g font-size="1.4">
<text x="196.8" y="64">Inwerter StecaGrid 4200x</text>
<text x="184.8" y="83.8">IN</text>
<text x="103.7" y="105.6">IN-2.1/SOLAR 1x1.5</text>
<text x="103.7" y="108.3">IN-2.2/SOLAR 1x1.5</text>
</g>
</svg>
